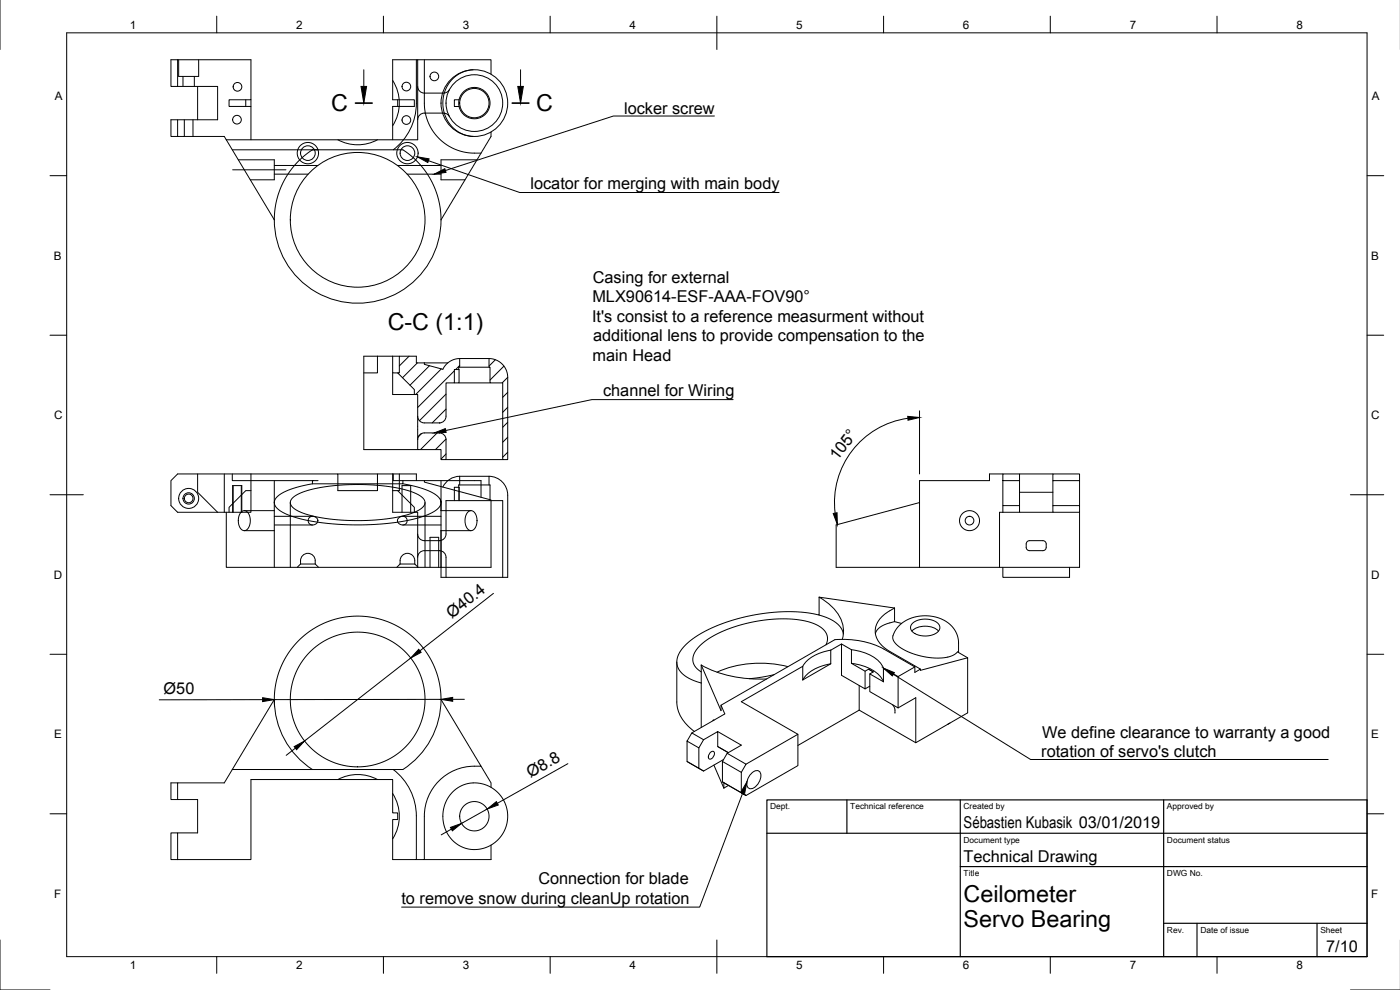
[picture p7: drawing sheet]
<svg xmlns="http://www.w3.org/2000/svg" width="420mm" height="297mm" viewBox="0 0 420 297" stroke-linecap="round" stroke-linejoin="round" font-family="sans-serif">
<!-- layer: Visible -->
<g fill="none" stroke="#000" stroke-width=".3">
<path d="M53.3 17.9v8M125.4 17.9h-7.6v12h6.5v2h-6.5v10M53.3 35.9v5M59.3 25.9v10M73.8 29.9v2M75.3 29.9v2M119.3 29.9v2M137.8 29.9h-1.4v2.1h1.4M137.8 29.9v2.1M137.8 29.9a4.7 4.7 0 0 1 7.2-2.9 4.7 4.7 0 0 1 0 7.8 4.7 4.7 0 0 1-7.2-2.8M147.4 22.3v-4.4h-22v24h-57.5M147.4 39.6v1.3l-15 25.1a25 25 0 0 1-25.1 25 25 25 0 0 1-25-25"/>
<path d="M75.3 41.9v-10h-6.6v-2h6.6v-12h-24v8h14v10h-14v5h16l15 25.1M82.3 66h.1M113.3 106.9v5h-4.1M113.3 106.9h-4.1v28h16.2M113.3 106.9h4.5M117.8 106.9v5h1.5M117.8 106.9h2M117.8 111.9v6.5h6.5M127.4 108.9h-2.4v-2h-5.2v5h-.5l5 5v1.5h1.1v6.5M127.4 108.9h7M137.7 110.9h-1.3v4h-2.5v10a2 2 0 0 1-2 2M137.8 114.9h9.3"/>
<path d="M138 107.6v2.6h-.3l.1 4.7h-1.4M138 110.2h8.8M146.8 107.6l-10.1 .1-2.3 1.2-1.5 1.9-5.5-1.5v-.4M146.8 107.6l2 .4 1.6 1 1.2 1.5 .7 1.8 .1 25.6h-1.5v-23h-3.8v-4.7h-.3zM125.4 124.9v7M125.4 124.9a2 2 0 0 0 2 2h4.5M131.9 129.9h.1M131.9 126.9h.1M131.9 129.9h-4.5a2 2 0 0 0-2 2M131.9 129.9a2 2 0 0 1 2 2v6h-1.5v-3h-7v-3M133.9 137.9h17M51.3 144.2l2-2h22v11.5h-22l-2-2z"/>
<path d="M67.9 153.7v16.5h57.5M75.3 142.2h26.1v5h11.9v-5M101.4 142.2h16.4M117.8 142.2h7.2v2h2.4M117.8 142.2v11.5h7.6v16.5M127.4 144.2h7M127.4 144.2v.4l20 5.4v20.2h-22M132.9 146.1a5.7 5.7 0 0 1 5.2-3.2h8.6a5.7 5.7 0 0 1 5.7 5.7v24.6h-20v-3M276 150.8v19.4M276 150.8l-25.1 6.7v12.7h25.1M301 144.2v7.5h5v-7.5M301 142.2h5v2h-5z"/>
<path d="M301 142.2h-4v2h-21v6.6M301 153.7h-1v16.5M301 151.7v2M306 151.7v2h-5M306 142.2h10M306 153.7h10M306 147.7h10M316 144.2v-2h8v2M324 153.7v16.5h-48M324 144.2v9.5h-8v-2h8M324 144.2h-8v7.5M245.8 179.2v5.4l-5.1-.9-6-.1-6.5 .6-6.8 1.4-6 2-5.1 2.5-4.1 3-1.5 1.6-.9 1.3a5.1 5.1 0 0 0 2.7 7.4l3.9 1.5"/>
<path d="M245.8 179.2l22.7 3.2M245.8 179.2a12.5 12.5 0 0 1 7.3 10.5l-.3 2.1M301 170.2v3h20v-3M313 162.2h-4a1 1 0 0 0-1 1v1a1 1 0 0 0 1 1h4M313 162.2a1 1 0 0 1 1 1v1a1 1 0 0 1-1 1M203.1 198.6v12a11.3 11.3 0 0 0 5.3 8.9M210.5 199.5a37.2 37.2 0 0 0 19.6 4.2M210.5 199.5l5.9 13.7v-1.6l34.2-19.7a26.6 26.6 0 0 1 14.7 2.9l9.3 5.3-5.1 2.9M210.5 199.5v5.4M245.8 184.6l3.3 1.1 2.2 1.5a5.1 5.1 0 0 1 1.8 3M247.9 193.4a4.3 4.3 0 0 0-2.7-5.8l-3.7-1.3-4.9-.6-5.6 .2-5.8 .9-5.6 1.6-4.9 2.1-3.7 2.4-2.4 2.6a4.1 4.1 0 0 0 1.9 6.1M249.3 195.1v4.1"/>
<path d="M249.3 199.2l-8.4 4.8M249.3 195.1a11.5 11.5 0 0 0-8.4 4.8M249.3 199.2a11.5 11.5 0 0 0-8.4 4.8M252.5 193.2v9.4l7.1 4.1v-5.3M255.5 194.9l-3-1.7-3.2 1.9M255.5 199l4.1 2.4 1.1-.6 1.4 .8-1.1 .6 4.1 2.4M255.5 194.9v4.1M255.5 199a12.3 12.3 0 0 1 9.3 4.8l.3 .8M255.5 194.9a12.3 12.3 0 0 1 9.3 4.8l.3 .8M268.5 182.4a9.6 9.6 0 0 0-5.8 6 7 7 0 0 0 4.4 7.1l9.2 5.3-1.7 .9v-1.6M268.5 186.5l-2.3 .7-1.7 .7-1.2 1.1-.6 1.1M268.5 182.4v4.1"/>
<path d="M268.5 186.5l2.1 .6M273.7 189.4a6.2 6.2 0 0 1 8 0M273.8 187l1-.6 1.3-.5h2.8l1.4 .4 1 .6 .6 .8 .1 .8-.6 1.1-1.3 .8-1.8 .4-1.9-.1-1.7-.5-1.1-.9-.3-1.1zM287.7 195.8l-.1-4-.4-1.4-.7-1.4-1.1-1.3-1.3-1.1-1.6-.9-1.8-.6-2.1-.3h-1.9l-2.1 .3-1.8 .6-1.6 .9-1.4 1.2-1.1 1.5-.7 1.6 .2 1.5 1.5 1.5 2.4 1.4 3.1 1.2 3.7 .8 3.6 .1 3.1-.6 1.1-.6 .6-.6 3.1 1.8M82.3 209.9a25 25 0 0 1 25-25 25 25 0 0 1 25.1 25M82.3 209.9l-15 25h-14v5M82.3 209.9h.1M82.3 209.9a25 25 0 0 0 11.5 21M132.4 209.9l12 20a15.2 15.2 0 0 0-17 15v13h-2.4M132.4 209.9a25 25 0 0 1-11.5 21h-51.2M207.6 219.9l3.6 2-1.5 2.5-3.5-2zM210.4 204.9l.1 13.4"/>
<path d="M214.3 216.1l-.4 .2M215.4 219.5l7.1 4.1-4.3 2.4M216.4 211.6l1.1 2.6-9.9 5.7M232.3 202.4l-7.4 1.2M236.5 200a32.8 32.8 0 0 0-21.3 1.7M240.9 204v-4.1l-18.4 10.6 17 9.8-15.6 9M257.9 205.7v7.4M257.9 213.1l-18.4 10.6M260.7 200.8l1.4 .8M261 205.9l-1.4 .8M265.1 200.5l4.4 2.5v9.4l-8.5-4.9v-5.3M265.1 200.5v4.1"/>
<path d="M267.9 211.4l.6 1.2 .1 1.3M269.5 212.4l5.3-3.1v13.6M276.3 200.8v.3l14.1-3.7v16.5l-15.6 9-16.9-9.8M285.1 217l-.7 .3M53.3 234.9h-2v5h2M53.3 239.9h6v10h-6M101.4 233.9a12.5 12.5 0 0 1 11.9 0M113.3 233.9h-38v24h-22M113.3 233.9h4.5v4.2M117.8 238.1v5.8h1.5v2h-1.5v5.8M117.8 238.1a12.5 12.5 0 0 1 0 13.6M118 230.9a17.6 17.6 0 0 1 7 13.9v13.1h-7.2v-6.2"/>
<path d="M135.8 237.7l1.5-1.3 1.8-.9 1.7-.5 2.1-.1 1.9 .3 1.8 .6 1.7 1.1 1.5 1.3 1.1 1.6 .9 1.8 .5 1.8 .1 2-.3 2-.7 1.9-1 1.6-1.3 1.4-1.5 1.1-1.8 .9-1.9 .5-1.9 .1-1.8-.3-1.8-.6-1.5-.9-1.4-1.3-1.2-1.6-.8-1.7-.5-1.9-.1-1.9 .2-2 .6-1.8 .9-1.8zM144.4 229.9l3 5v1.3M206.2 222.4v6.1l3.5 2v-6.1M206.2 228.5l5 2.8M211.2 221.9l4.2-2.4v4.5l3.2 1.8-3.2-1.8M213.2 225.8a.67 .67 0 0 1 1.1-.1 1.6 1.6 0 0 1-1.4 2 1.47 1.47 0 0 1 .3-1.9zM214.2 229.6l3 6.9M216.8 234.6l7.1 4.1-1.4-.8M216.8 228.5l1.4-2.5 5.7 3.3-1.4 2.4M217.1 227.9l-5.9 3.4-1.5-.8M217.2 234.8v1.7M218.6 235.7l-1.4 .8"/>
<path d="M222.5 231.7v6.2l-5.7-3.3M222.5 231.7l-5.7-3.2v6.1M225.3 232.3a1.81 1.81 0 0 1 2.8-.7 3.9 3.9 0 0 1-2.9 5.1 1.81 1.81 0 0 1-.9-2.7zM239.5 220.3v9.4l-15.6 9M51.3 249.9h2v8h-2zM147.4 253.6v4.3h-20"/>
<circle cx="71.1" cy="35.9" r="1.3"/>
<circle cx="71.3" cy="26.1" r="1.3"/>
<circle cx="122" cy="36" r="1.3"/>
<circle cx="122" cy="26" r="1.3"/>
<circle cx="130.4" cy="22.9" r="1.3"/>
<circle cx="142.4" cy="30.9" r="4.4"/>
<circle cx="142.4" cy="30.9" r="8.5"/>
<circle cx="142.4" cy="30.9" r="10"/>
<circle cx="92.4" cy="45.9" r="3.2"/>
<circle cx="92.4" cy="45.9" r="2.2"/>
<circle cx="122.3" cy="45.9" r="3.2"/>
<circle cx="122.3" cy="45.9" r="2.2"/>
<circle cx="107.3" cy="66" r="20.2"/>
<circle cx="56.6" cy="149.5" r="1.3"/>
<circle cx="56.6" cy="149.5" r="1.7"/>
<circle cx="56.6" cy="149.5" r="3"/>
<circle cx="291" cy="156.2" r="3"/>
<circle cx="291" cy="156.2" r="1.3"/>
<circle cx="107.3" cy="209.9" r="20.2"/>
<circle cx="142.4" cy="244.9" r="4.4"/>
</g>
<!-- layer: Hidden -->
<g fill="none" stroke="#000" stroke-width=".3">
<path d="M53.6 17.9v5h6v-5M125 17.9v13.1a17.6 17.6 0 0 1-7 13.9M127.4 17.9v13a15 15 0 0 0 15 15h2M54.9 22.9v3M55.3 35.9v5M57.9 35.9v5M58.3 22.9v3M117.8 24.1a12.5 12.5 0 0 1 0 13.6M125.4 25.9a2 2 0 0 0 2 2h6.2l.7-.4 .6-.6M134.9 35l-.6-.7-.7-.3-6.2-.1a2 2 0 0 0-2 2M142 20.9l-1.7 .3-1.7 .6-1.7 1-1.3 1.1-1.1 1.5-.9 1.8-.5 1.8-.2 1.8 .2 2 .4 1.7 .8 1.7 1.1 1.6 1.3 1.2 1.6 1 1.8 .7 1.9 .2M69.7 45l51.2-.1a25 25 0 0 1 11.5 21.1"/>
<path d="M71.5 47.9h10.8v6.1h-7.2M82.3 52.2h10.2M82.3 49.6h13.1M93.8 44.9a25 25 0 0 0-11.5 21.1M113.3 41.9a12.5 12.5 0 0 1-11.9 0M119.3 49.6h13.1M122.2 52.2h10.2M143.2 47.9h-10.8v6.1h7.2M59.3 142.2v5.5l6 6M67.3 142.2v11.5M69.7 142.2v2h24.1M69.8 153.7v-8h2.8v8"/>
<path d="M70 145.7v8M72.4 153.6l.7-.4 .8 .2 .6 .6 .5 1.2 .1 1.4-.2 1.2-.6 .9-.8 .5-.6-.1-.6-.4-.7-1.5v-2.1zM72.4 145.7v8M73.3 153.2h9M73.3 159.2h9M75.3 147.2h-1.5l-5.1 5v1.5M82.3 153.2v6M82.3 144.2v9M82.3 159.2v11M82.3 154.9h11.5M82.3 157.5h11.5M87.1 150.8v19.4"/>
<path d="M87.8 149.4l1.2-.9 1.5-.7 4.5-1.3 5.8-.8 6.5-.3 6.5 .3 5.9 .8 4.5 1.3 1.5 .7 1.2 .9a2.05 2.05 0 0 1-.9 3.5l-3.5 1.5-4.8 1-5.7 .7-6.2 .1-6.4-.4-5-.8-4.1-1.3-2.5-1.5a1.77 1.77 0 0 1 0-2.8zM92.9 155.3l.8-.4 1.1 .3 .6 .7-.2 .9-1 .7-1.1-.2-.6-1zM93.8 144.2h.1M93.8 145.2l-3.7 .7-3.4 1.1-2.3 1.1-1.5 1.2a2.43 2.43 0 0 0 1.1 3.9l3.6 1.7 5.6 1.4 6.7 .9 7.2 .3 9.8-.5 7.9-1.4 3.3-1.1 2.3-1.1 1.5-1.3 .5-1.3v2.4M95.5 144.2h-1.7v1M118 142.2v2h7M119.3 147.2l5 5v1.5M119.6 155.4l1-.5 1 .2 .6 .9-.2 .9-.9 .6-1.2-.3-.6-.9zM119.8 142.2v5h-2M120.7 153.7v-8h2.6v8M120.9 154.9h11.5M120.9 157.5h11.5"/>
<path d="M120.9 144.2v1h-27.1M127.6 150.8v19.4M132.4 144.2v6.6l-.3-.9-.6-.8-2.2-1.5-3.5-1.3-4.9-1.1M132.4 153.2v6M132.4 159.2v11M132.4 153.2h9M132.4 159.2h9M134.4 144.2h10v5M137.7 146.2v-.7h9.4v4.7M137.8 146.2h.1M137.8 146.2v4v-4h-1.4v4M138 142.9v2.6"/>
<path d="M140.4 153.7l.7-.5 .8 .1 .7 .8 .4 1 .2 1.4-.3 1.2-.5 .9-.8 .6h-.6l-.5-.4-.8-1.5v-2.1zM146.8 142.9v2.6M90.2 169.2h4.4M90.2 169.2a2.34 2.34 0 0 1 .9-2.7 2.34 2.34 0 0 1 2.9 .2 2.87 2.87 0 0 1 .6 2.5M90.2 169.2l-1 1M94.6 169.2l1 1M120.1 169.2h4.4M120.1 169.2a2.34 2.34 0 0 1 .8-2.7 2.34 2.34 0 0 1 2.9 .2 2.86 2.86 0 0 1 .7 2.5M120.1 169.2l-1 1M124.5 169.2l1 1M125.4 160.2a2 2 0 0 0 2 2h4.6M129.1 170.2v-9h2.6v9"/>
<path d="M131.9 162.2a2 2 0 0 0 2-2v-10h17v23M131.9 165.2a2 2 0 0 1 2 2v6M132 165.2h-4.6a2 2 0 0 0-2 2"/>
</g>
<!-- layer: Border -->
<g fill="none" stroke="#000" stroke-width=".3">
<path d="M0 -.1v15M20 9.9h390.3v277.1h-390.3zM65 4.8v5.1M115.1 4.8v5.1M165.1 4.8v5.1M215.1 4.8v10.1M265.2 4.8v5.1M315.2 4.8v5.1M365.2 4.8v5.1M15 52.7h5M410.3 52.7h5M15 100.6h5"/>
<path d="M410.3 100.6h5M15 148.4h10M405.3 148.4h10M15 196.3h5M410.3 196.3h5M15 244.2h5M410.3 244.2h5M0 282v15h15M65 287v5M115.1 287v5M165.1 287v5M215.1 282v10"/>
<path d="M265.2 287v5M315.2 287v5M365.2 287v5M405.3 297h14.9"/>
</g>
<!-- layer: TitleBlock -->
<path d="M230.2 240h180.1v47h-180.1zM230.2 250h180.1M254.2 240v10M288.2 240v47M349.2 240v47M288.2 260h122.1M349.2 277h61.1M359.2 277v10M395.3 277v10" fill="none" stroke="#000" stroke-width=".35"/>
<!-- layer: Dimensions -->
<path d="M272.5 125.5a25.5 25.5 0 0 0-21.9 28.5M276 123.3v18.9M148.1 178l-22.1 17.3M123.3 197.4l-31.9 24.9M78.8 209.9l-31 .1M82.3 209.9l.1 2M132.4 209.8l-50.1 .1M139.4 209.8h-3.5M88.6 224.5l-2.7 2.1M170.4 229.1l-21.1 11.9M135.5 248.8l-3.1 1.7M146.2 242.7l-7.7 4.4" fill="none" stroke="#000" stroke-width=".3"/>
<path d="M272.4 124.9l3.6 .4-3.5 .8zM250.1 154.1l1.1-.3 .1 3.6zM125.7 194.8l.7 .9-3.1 1.7zM78.8 209.3l3.5 .6-3.5 .6zM132.4 209.8l3.5-.6v1.2zM88.3 224l3.1-1.7-2.4 2.6zM135.2 248.3l3.3-1.2-2.7 2.2zM146.2 242.7l2.8-2.2 .5 1z" fill="#000" stroke="#000" stroke-width=".3"/>
<!-- layer: Center Lines -->
<path d="M69.8 51h16" fill="none" stroke="#000" stroke-width=".3"/>
<!-- layer: Annotations -->
<path d="M108.4 25.9h1.6l-.8 5zM155.4 25.9h1.7l-.9 5zM125.3 47.1l3.5 .6-.4 1.1zM130.3 52.2l3.2-1.6 .4 1.1zM130.3 129.9l3.3-1.3 .3 1.1zM265.1 200.5l3.3 1.3-.6 1zM224.2 234.5l-.7 3.5-1.1-.4z" fill="#000" stroke="#000" stroke-width=".3"/>
<path d="M109.2 20.9v5M156.2 20.9v5M214.4 34.8h-30.3l-50.4 16.4M128.6 48.2l27.4 9.6h77.8M220 119.9h-42.4l-43.8 9.3M268.1 202.3l41.2 25.6h89.3M222.9 237.8l-12.9 34.4h-89.5" fill="none" stroke="#000" stroke-width=".3"/>
<!-- layer: Hatching -->
<g fill="none" stroke="#000" stroke-width=".3">
<path d="M122.8 106.9l-3 2.9M125.3 108.9l-4.5 4.4M128.9 109.7l-5.9 5.9M132.4 110.7l-7.7 7.7M133.9 118.3l-8 7.9M136.4 111.3l-11 11M138 109.7l-1.3 1.2M148.7 107.9l-1.9 1.9M151.2 109.9l-4.1 4.1M152.4 113.2l-1.7 1.7M152.4 117.7l-1.5 1.5M126.5 130.1l-1 1"/>
<path d="M131.2 129.9l-5 5M133.8 131.7l-3.1 3.2M133.9 122.7l-4.2 4.2M133.9 136.2l-1.5 1.5M152.4 122.2l-1.5 1.5M152.4 126.7l-1.5 1.5M152.4 131.2l-1.5 1.5M152.4 135.7l-1.5 1.5"/>
</g>
<!-- layer: Annotations -->
<path d="M106.7 30.9h5M153.7 30.9h5" fill="none" stroke="#000" stroke-width=".5"/>
<g font-size="7">
<text x="99.4" y="33.4">C</text>
<text x="160.9" y="33.4">C</text>
<text x="116.4" y="98.9">C-C (1:1)</text>
<text x="289.2" y="270.5">Ceilometer</text>
<text x="289.2" y="278">Servo Bearing</text>
</g>
<g font-size="4.9">
<text x="187.3" y="34.1">locker screw</text>
<text x="159.2" y="56.8">locator for merging with main body</text>
<text x="177.9" y="84.9">Casing for external</text>
<text x="177.8" y="90.7">MLX90614-ESF-AAA-FOV90°</text>
<text x="177.7" y="96.6">It's consist to a reference measurment without</text>
<text x="178" y="102.5">additional lens to provide compensation to the</text>
<text x="177.8" y="108.3">main Head</text>
<text x="181" y="118.9">channel for Wiring</text>
<text x="251.3" y="138.4" transform="rotate(-53 251.3 138.4)">105°</text>
<text x="135.6" y="185.6" transform="rotate(-38 135.6 185.6)">Ø40.4</text>
<text x="49.1" y="208.2">Ø50</text>
<text x="312.7" y="221.3">We define clearance to warranty a good</text>
<text x="312.5" y="227.2">rotation of servo's clutch</text>
<text x="159.2" y="233.4" transform="rotate(-29 159.2 233.4)">Ø8.8</text>
<text x="289.2" y="248.5">Sébastien Kubasik 03/01/2019</text>
<text x="289.2" y="258.5">Technical Drawing</text>
<text x="161.6" y="265.3">Connection for blade</text>
<text x="120.5" y="271.2">to remove snow during cleanUp rotation</text>
<text x="398" y="285.6">7/10</text>
</g>
<g font-size="3.5">
<text x="39" y="8.6">1</text>
<text x="88.9" y="8.6">2</text>
<text x="138.9" y="8.6">3</text>
<text x="188.9" y="8.6">4</text>
<text x="239" y="8.6">5</text>
<text x="288.9" y="8.6">6</text>
<text x="339" y="8.6">7</text>
<text x="389.1" y="8.6">8</text>
<text x="16.4" y="30">A</text>
<text x="411.7" y="30">A</text>
<text x="16.2" y="77.9">B</text>
<text x="411.5" y="77.9">B</text>
<text x="16.3" y="125.8">C</text>
<text x="411.5" y="125.8">C</text>
<text x="16.2" y="173.6">D</text>
<text x="411.5" y="173.6">D</text>
<text x="16.3" y="221.5">E</text>
<text x="411.5" y="221.5">E</text>
<text x="16.3" y="269.4">F</text>
<text x="411.5" y="269.4">F</text>
<text x="39" y="290.8">1</text>
<text x="88.9" y="290.8">2</text>
<text x="138.9" y="290.8">3</text>
<text x="188.9" y="290.8">4</text>
<text x="239" y="290.8">5</text>
<text x="288.9" y="290.8">6</text>
<text x="339" y="290.8">7</text>
<text x="389.1" y="290.8">8</text>
</g>
<g font-size="2.5">
<text x="231.2" y="242.8">Dept.</text>
<text x="255.2" y="242.8">Technical reference</text>
<text x="289.2" y="242.8">Created by</text>
<text x="350.2" y="242.8">Approved by</text>
<text x="289.2" y="252.8">Document type</text>
<text x="350.2" y="252.8">Document status</text>
<text x="289.2" y="262.8">Title</text>
<text x="350.2" y="262.8">DWG No.</text>
<text x="350.2" y="279.8">Rev.</text>
<text x="360.2" y="279.8">Date of issue</text>
<text x="396.3" y="279.8">Sheet</text>
</g>
</svg>
